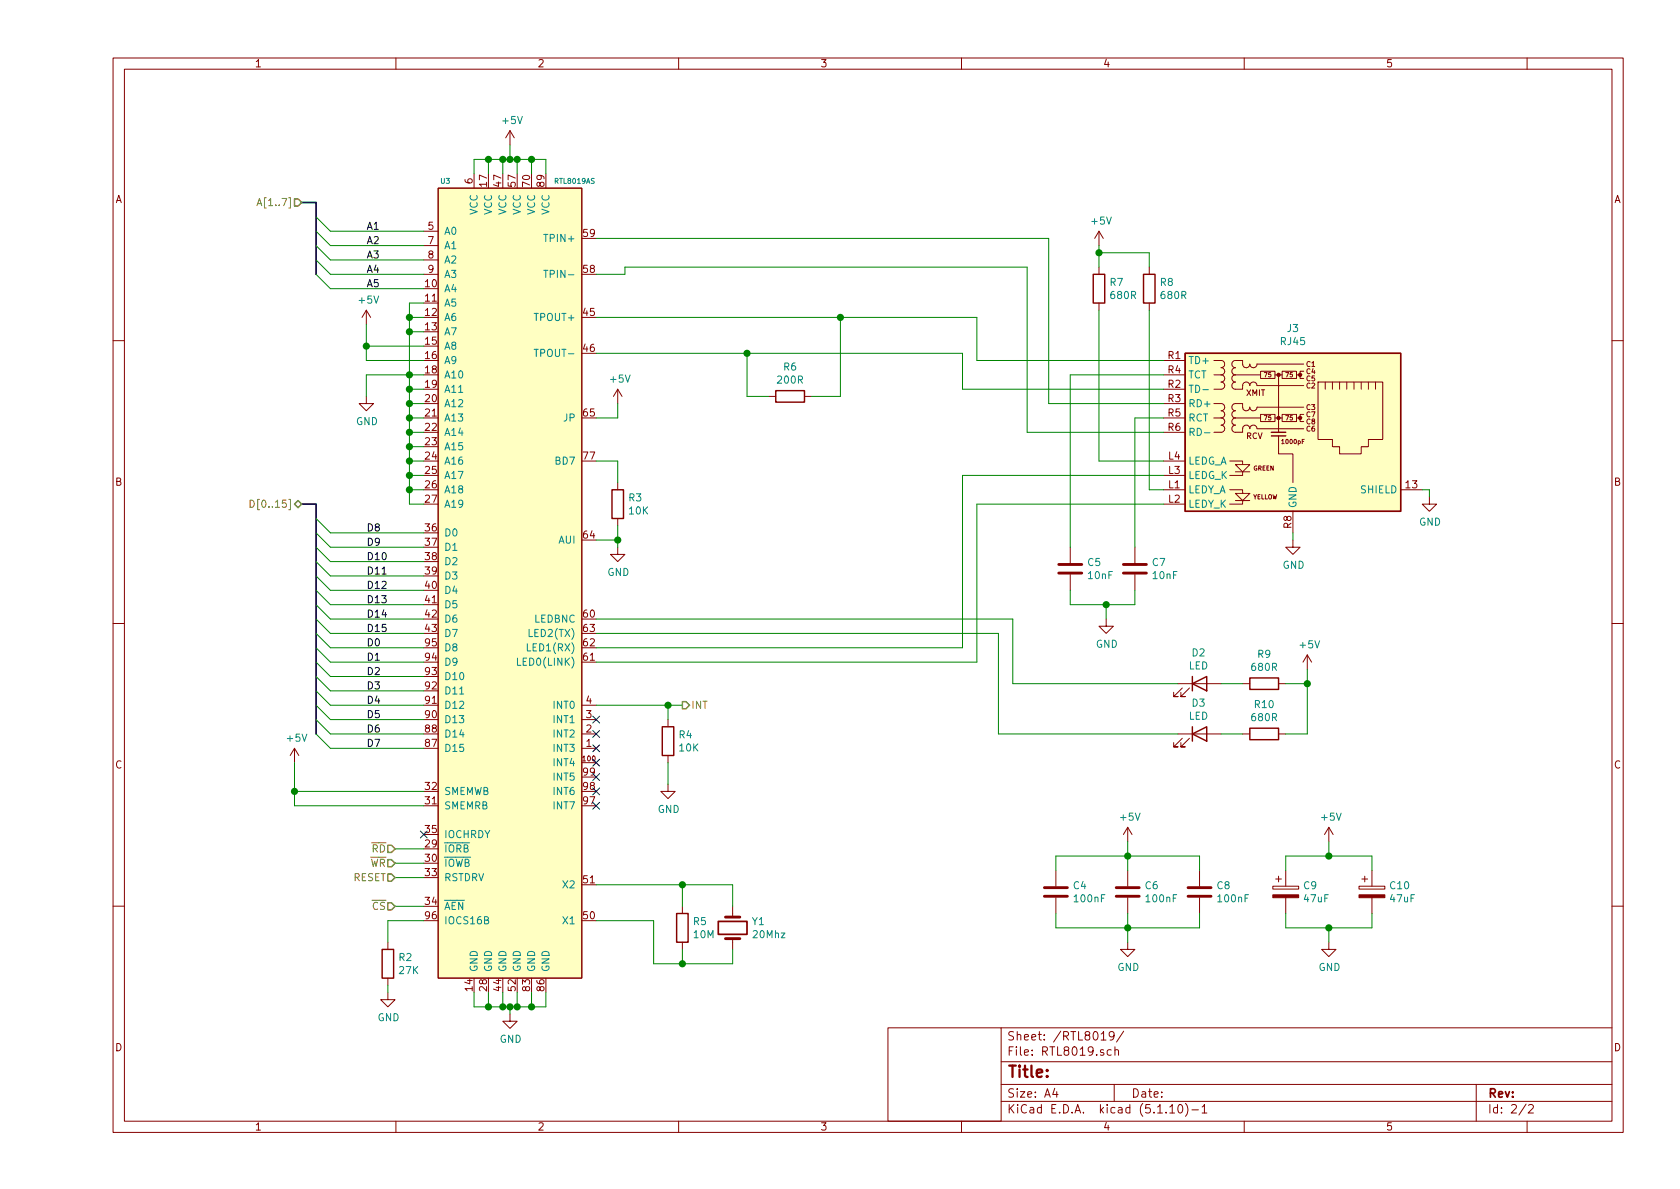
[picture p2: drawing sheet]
<svg xmlns="http://www.w3.org/2000/svg" width="297mm" height="210mm" viewBox="0 0 297 210" stroke-linecap="round" stroke-linejoin="round" font-family="sans-serif">
<g fill="none" stroke="#840000" stroke-width=".18">
<path d="M20 10.3h267v189.9h-267zM22 12.2h263v186.1h-263zM70 10.3v1.9M120 10.3v1.9M170 10.3v1.9M220 10.3v1.9M270 10.3v1.9M77.5 33.3h25.4v139.7h-25.4zM83.8 30.7v2.6M90.2 23.1l-.8 1.3M90.2 23.1v2.5M90.2 23.1l.7 1.3"/>
<path d="M64.8 54.9l-.8 1.2M64.8 54.9v2.5M64.8 54.9l.7 1.2M74.9 40.9h2.6M74.9 43.4h2.6M74.9 46h2.6M74.9 48.5h2.6M194.3 40.9l-.8 1.3M194.3 40.9v2.5M194.3 47.2v1.3M194.3 53.6v1.3M194.3 40.9l.8 1.3"/>
<path d="M203.2 47.2v1.3M203.2 53.6v1.3M20 60.2h2M64.8 70.1v1.3h1.2l-1.2 1.2-1.3-1.2h1.3M109.2 68.8l-.7 1.3M109.2 68.8v2.6M109.2 68.8l.8 1.3M135.9 70.1h1.3M142.2 70.1h1.3M205.7 73.9h3.8M205.7 66.3h3.8M205.7 76.4h3.8"/>
<path d="M205.7 71.4h3.8M205.7 68.8h3.8M205.7 63.7h3.8M214.6 71.4h1.3a.63 .63 0 0 1 .6 .6 .63 .63 0 0 1-.6 .6 .63 .63 0 0 1 .6 .7 .63 .63 0 0 1-.6 .6M214.6 63.7h1.3a.63 .63 0 0 1 .6 .7 .63 .63 0 0 1-.6 .6 .63 .63 0 0 1 .6 .7 .63 .63 0 0 1-.6 .6M214.6 73.9h1.3M214.6 66.3h1.3M215.9 73.9a.63 .63 0 0 1 .6 .6 .63 .63 0 0 1-.6 .7 .63 .63 0 0 1 .6 .6 .63 .63 0 0 1-.6 .6h-1.3M215.9 66.3a.63 .63 0 0 1 .6 .6 .63 .63 0 0 1-.6 .7 .63 .63 0 0 1 .6 .6 .63 .63 0 0 1-.6 .6h-1.3M218.4 73.9a.63 .63 0 0 0-.6 .6 .63 .63 0 0 0 .6 .7 .63 .63 0 0 0-.6 .6 .63 .63 0 0 0 .6 .6h1.3v-.6a.63 .63 0 0 1 .6-.6 .63 .63 0 0 1 .7 .6 .63 .63 0 0 1 .6-.6 .63 .63 0 0 1 .6 .6h8.3M218.4 66.3a.63 .63 0 0 0-.6 .6 .63 .63 0 0 0 .6 .7 .63 .63 0 0 0-.6 .6 .63 .63 0 0 0 .6 .6h1.3v-.6a.63 .63 0 0 1 .6-.6 .63 .63 0 0 1 .7 .6 .63 .63 0 0 1 .6-.6 .63 .63 0 0 1 .6 .6h8.3M218.4 73.9h4.5"/>
<path d="M218.4 66.3h4.5M222.9 73.3h2.5v1.2h-2.5zM222.9 65.7h2.5v1.2h-2.5zM225.4 73.9h1.3M225.4 66.3h1.3M226.1 77.1v3.2h2.5v5M226.1 66.3v10.1M226.7 73.3h2.5v1.2h-2.5zM226.7 65.7h2.5v1.2h-2.5zM229.2 73.9h.7M229.2 66.3h.7M230.5 72h-8.3a.63 .63 0 0 1-.6 .6 .63 .63 0 0 1-.6-.6 .63 .63 0 0 1-.7 .6 .63 .63 0 0 1-.6-.6v-.6h-1.3a.63 .63 0 0 0-.6 .6 .63 .63 0 0 0 .6 .6 .63 .63 0 0 0-.6 .7 .63 .63 0 0 0 .6 .6"/>
<path d="M230.5 64.4h-8.3a.63 .63 0 0 1-.6 .6 .63 .63 0 0 1-.6-.6 .63 .63 0 0 1-.7 .6 .63 .63 0 0 1-.6-.6v-.7h-1.3a.63 .63 0 0 0-.6 .7 .63 .63 0 0 0 .6 .6 .63 .63 0 0 0-.6 .7 .63 .63 0 0 0 .6 .6M230.5 73.3h-.6v1.2h.6M230.5 65.7h-.6v1.2h.6M233 67.6h11.5v10.1h-2.6v1.3h-1.2v1.3h-3.8v-1.3h-1.3v-1.3h-2.6zM234.3 67.6v1.2M235.6 67.6v1.2M236.9 67.6v1.2M238.1 67.6v1.2M239.4 67.6v1.2M240.7 67.6v1.2M241.9 67.6v1.2M243.2 67.6v1.2"/>
<path d="M285 60.2h2M109.2 96.8v1.2h1.3l-1.3 1.3-1.3-1.3h1.3M109.2 85.3v1.3M109.2 91.7v1.3M189.2 96.8v2.8M200.7 96.8v2.8M205.7 86.6h3.8M205.7 89.1h3.8M205.7 84.1h3.8M205.7 81.5h3.8M217.4 86.6h2.3v.6M217.4 81.5h2.3v.7"/>
<path d="M218.4 82.2h2.6l-1.3 1.2zM218.4 87.2h2.6l-1.3 1.3zM218.4 88.5h2.6M218.4 83.4h2.6M219.7 88.5v.6h-2.3M219.7 83.4v.7h-2.3M228.6 95.5v1.3h1.3l-1.3 1.2-1.3-1.2h1.3M228.6 90.4v3.8M247.6 86.6h3.9M252.7 87.9v1.2h1.3l-1.3 1.3-1.2-1.3h1.2M20 110.3h2M189.2 101.6v2.8"/>
<path d="M195.6 109.5v1.2h1.2l-1.2 1.3-1.3-1.3h1.3M200.7 101.6v2.8M231.1 115.8l-.7 1.3M231.1 115.8v2.6M231.1 115.8l.8 1.3M285 110.3h2M52.1 132.3l-.8 1.3M52.1 132.3v2.6M52.1 132.3l.7 1.3M102.9 129.8h2.5M102.9 132.3h2.5M102.9 134.9h2.5"/>
<path d="M102.9 127.2h2.5M102.9 124.7h2.5M118.1 138.7v1.2h1.3l-1.3 1.3-1.3-1.3h1.3M118.1 127.2v1.3M118.1 133.6v1.3M208.3 120.9h7.6M208.3 129.8h7.6M209 121.7l-1.5 1.5h.8h-.8v-.8M209 130.6l-1.5 1.5h.8h-.8v-.8M210.3 121.7l-1.5 1.5h.7h-.7v-.8M210.3 130.6l-1.5 1.5h.7h-.7v-.8M219.7 120.9h1.3"/>
<path d="M219.7 129.8h1.3M226.1 120.9h1.2M226.1 129.8h1.2M186.7 153.9v2.8M186.7 158.7v2.8M199.4 146.3l-.8 1.3M199.4 146.3v2.5M199.4 153.9v2.8M199.4 158.7v2.8M199.4 146.3l.8 1.3M212.1 153.9v2.8M212.1 158.7v2.8"/>
<path d="M225 156.7h4.6v.5h-4.6zM225.6 155.4h1M226.1 154.9v1.1M227.3 153.9v2.8M227.3 158.7v2.8M234.9 146.3l-.7 1.3M234.9 146.3v2.5M234.9 146.3l.8 1.3M240.3 156.7h4.6v.5h-4.6zM240.8 155.4h1M241.3 154.9v1.1M242.6 153.9v2.8"/>
<path d="M242.6 158.7v2.8M20 160.2h2M68.6 175.5v1.3h1.2l-1.2 1.2-1.3-1.2h1.3M68.6 166.6v1.3M68.6 173v1.2M90.2 179.3v1.3h1.2l-1.2 1.3-1.3-1.3h1.3M120.6 160.3v1.2M120.6 166.6v1.3M129.5 160.3v1.9M129.5 166v1.9M199.4 166.6v1.3h1.3l-1.3 1.3-1.3-1.3h1.3M234.9 166.6v1.3h1.3l-1.3 1.3-1.2-1.3h1.2"/>
<path d="M285 160.2h2M70 198.3v1.9M120 198.3v1.9M157 181.8h20v16.5h-20zM170 198.3v1.9M177 194.8h108M177 191.8h108M177 187.8h108M177 181.8h108M186.5 192.5l-.4 1h1M186.8 193v1M194.7 183.9h.9"/>
<path d="M196.5 185.7l-.4-.1-.3 .3v.6l.3 .1 .4-.1M197 183.1l-.3 .3-.4-.1-.2-.2v-.4l.2-.2 .4-.1 .2 .2a1.19 1.19 0 0 1-.2 1.2l-.4 .1M197 191.8v3M197.1 185.7l.2-.1 .4 .1 .1 .9M197.1 185.1v1.5M198.7 182.3l-1.3 2M206.8 195.8l.5-.5v1.5M206.8 196.8h.9M208.5 195.4l.1-.1a.8 .8 0 0 1 .5 .8 .8 .8 0 0 1-.5 .7 1 1 0 0 1-.1-1.4zM209.6 195.1a1.71 1.71 0 0 1 0 2.3M210.7 196.3h1.2M212.5 195.8l.5-.5v1.5"/>
<path d="M212.5 196.8h.9M220 198.3v1.9M261 191.8v6.5M269.8 195.2l-1.2 2M270 198.3v1.9M270.3 195.5l.2-.2h.3l.3 .5-.9 1h.9"/>
</g>
<g fill="none" stroke="#840000" stroke-width=".25">
<path d="M193.3 48.5h2v5.1h-2zM202.2 48.5h2v5.1h-2zM137.2 69.1h5v2h-5zM209.5 62.5h38.1v27.9h-38.1zM224.8 77.1h2.5M224.8 76.4h2.5M108.2 86.6h2v5.1h-2zM210.8 119.6v2.6M221 119.9h5.1v2h-5.1zM117.1 128.5h2v5.1h-2zM210.8 120.9l2.6-1.3v2.6zM210.8 129.8l2.6-1.3v2.6z"/>
<path d="M210.8 128.5v2.6M221 128.8h5.1v2h-5.1zM67.6 167.9h2v5.1h-2zM119.6 161.5h2.1v5.1h-2.1z"/>
</g>
<path d="M187.2 99.8h4.1M198.6 99.8h4.1M187.2 101.3h4.1M198.6 101.3h4.1M184.7 158.5h4M184.7 157h4M197.4 158.5h4M197.4 157h4M210.1 158.5h4M210.1 157h4M128.3 162.2h2.5M128.3 166h2.5" fill="none" stroke="#840000" stroke-width=".51"/>
<g fill="#ffffc2" stroke="#ffffc2" stroke-width=".18">
<path d="M209.5 62.5h38.1v27.9h-38.1z"/>
<path d="M77.5 33.3h25.4v139.7h-25.4z"/>
</g>
<g fill="#840000" stroke="#840000" stroke-width=".25">
<circle cx="226.1" cy="73.9" r=".25"/>
<circle cx="226.1" cy="66.3" r=".25"/>
<circle cx="229.9" cy="73.9" r=".25"/>
<circle cx="229.9" cy="66.3" r=".25"/>
</g>
<path d="M96.1 47.8h.8M96.1 41.4h.8M96.5 47.8v1.3M94.4 61.8h.8M212.7 68.9h.9M213 76.5h.9M91.5 116.4v1.2h.6" fill="none" stroke="#008484" stroke-width=".18"/>
<g fill="#840000" stroke="#840000" stroke-width=".18">
<path d="M240.3 158.2h4.6v.5h-4.6z"/>
<path d="M225 158.2h4.6v.5h-4.6z"/>
</g>
<path d="M127 162.9h5.1v2.3h-5.1z" fill="none" stroke="#840000" stroke-width=".3"/>
<path d="M53.3 35.8h2.6v12.7M53.3 89.1h2.6v40.7" fill="none" stroke="#000084" stroke-width=".3"/>
<g fill="none" stroke="#008400" stroke-width=".18">
<path d="M55.9 38.3l2.5 2.6h16.5M83.8 30.7v-2.5h12.7v2.5M86.4 28.2v2.5M88.9 28.2v2.5M90.2 25.6v2.6M91.4 28.2v2.5M94 28.2v2.5M55.9 48.5l2.5 2.5h16.5M55.9 46l2.5 2.5h16.5M55.9 43.4l2.5 2.6h16.5M55.9 40.9l2.5 2.5h16.5M64.8 57.4v6.3h10.1"/>
<path d="M72.4 56.1h2.5M72.4 58.7h2.5M74.9 53.6h-2.5v35.5h2.5M105.4 56.1h67.3v7.6h33M105.4 48.5h5.1v-1.3h71.1v29.2h24.1M105.4 42.2h80v29.2h20.3M148.6 56.1v14h-5.1M194.3 43.4v3.8M194.3 54.9v26.6h11.4M194.3 44.7h8.9v2.5M203.2 54.9v31.7h2.5M64.8 61.2h10.1"/>
<path d="M72.4 79h2.5M72.4 76.4h2.5M72.4 73.9h2.5M72.4 71.4h2.5M72.4 68.8h2.5M74.9 66.3h-10.1v3.8M105.4 62.5h64.8v6.3h35.5M109.2 71.4v2.5h-3.8M132.1 62.5v7.6h3.8M205.7 73.9h-5v22.9M205.7 66.3h-16.5v30.5M55.9 99.3l2.5 2.5h16.5"/>
<path d="M55.9 96.8l2.5 2.5h16.5M55.9 94.2l2.5 2.6h16.5M55.9 91.7l2.5 2.5h16.5M72.4 84.1h2.5M72.4 86.6h2.5M72.4 81.5h2.5M105.4 81.5h3.8v3.8M105.4 95.5h3.8M109.2 93v3.8M205.7 84.1h-35.5v30.4h-64.8M205.7 89.1h-33v28h-67.3M228.6 94.2v1.3"/>
<path d="M251.5 86.6h1.2v1.3M55.9 106.9l2.5 2.6h16.5M55.9 109.5l2.5 2.5h16.5M55.9 112l2.5 2.5h16.5M55.9 104.4l2.5 2.5h16.5M55.9 114.5l2.5 2.6h16.5M55.9 101.8l2.5 2.6h16.5M55.9 117.1l2.5 2.5h16.5M55.9 119.6l2.5 2.6h16.5M105.4 109.5h73.7v11.4h29.2M105.4 112h71.1v17.8h31.8M189.2 104.4v2.5h11.5v-2.5"/>
<path d="M195.6 106.9v2.6M231.1 118.4v11.4h-3.8M52.1 139.9h22.8M52.1 134.9v7.6h22.8M55.9 127.2l2.5 2.6h16.5M55.9 122.2l2.5 2.5h16.5M55.9 129.8l2.5 2.5h16.5M55.9 124.7l2.5 2.5h16.5M105.4 124.7h15.2M118.1 124.7v2.5M118.1 134.9v3.8M215.9 120.9h3.8"/>
<path d="M215.9 129.8h3.8M227.3 120.9h3.8M69.8 155.2h5.1M69.8 152.6h5.1M69.8 150.1h5.1M105.4 156.5h24.1v3.8M120.6 156.5v3.8M186.7 153.9v-2.5h25.4v2.5M199.4 148.8v5.1M227.3 153.9v-2.5h15.3v2.5M234.9 148.8v2.6M68.6 174.2v1.3"/>
<path d="M69.8 160.3h5.1M74.9 162.8h-6.3v3.8M83.8 175.5v2.5h12.7v-2.5M86.4 175.5v2.5M88.9 175.5v2.5M90.2 178v1.3M91.4 175.5v2.5M94 175.5v2.5M105.4 162.8h10.2v7.6h13.9v-2.5M120.6 167.9v2.5M186.7 161.5v2.6h25.4v-2.6M199.4 161.5v5.1"/>
<path d="M227.3 161.5v2.6h15.3v-2.6M234.9 164.1v2.5"/>
</g>
<path d="M52.1 35.2h.6l.6 .6-.6 .6h-.6zM52.1 89.1l.6-.6 .6 .6-.6 .7zM120.6 124.1h.7l.6 .6-.6 .6h-.7zM68.6 149.5h.6l.6 .6-.6 .6h-.6zM68.6 152h.6l.6 .6-.6 .7h-.6zM68.6 154.6h.6l.6 .6-.6 .6h-.6zM68.6 159.6h.6l.6 .7-.6 .6h-.6z" fill="none" stroke="#848400" stroke-width=".25"/>
<path d="M45.4 36.4l.5-1.3 .4 1.3M45.6 36h.6M44.2 88.4a.64 .64 0 0 1 .8 .7 .64 .64 0 0 1-.8 .6z" fill="none" stroke="#848400" stroke-width=".18"/>
<g fill="#008400" stroke="#008400" stroke-width=".25">
<circle cx="72.4" cy="79" r=".51"/>
<circle cx="132.1" cy="62.5" r=".51"/>
<circle cx="235" cy="164.1" r=".51"/>
<circle cx="195.6" cy="106.9" r=".51"/>
<circle cx="72.4" cy="86.6" r=".51"/>
<circle cx="235" cy="151.4" r=".51"/>
<circle cx="72.4" cy="84.1" r=".51"/>
<circle cx="72.4" cy="81.5" r=".51"/>
<circle cx="72.4" cy="56.1" r=".51"/>
<circle cx="72.4" cy="76.4" r=".51"/>
<circle cx="199.4" cy="151.4" r=".51"/>
<circle cx="72.4" cy="73.9" r=".51"/>
<circle cx="72.4" cy="71.4" r=".51"/>
<circle cx="72.4" cy="68.8" r=".51"/>
<circle cx="72.4" cy="66.3" r=".51"/>
<circle cx="72.4" cy="58.7" r=".51"/>
<circle cx="109.2" cy="95.5" r=".51"/>
<circle cx="64.8" cy="61.2" r=".51"/>
<circle cx="194.3" cy="44.7" r=".51"/>
<circle cx="88.9" cy="178" r=".51"/>
<circle cx="94" cy="178" r=".51"/>
<circle cx="86.4" cy="178" r=".51"/>
<circle cx="90.2" cy="178" r=".51"/>
<circle cx="94" cy="28.2" r=".51"/>
<circle cx="91.4" cy="28.2" r=".51"/>
<circle cx="88.9" cy="28.2" r=".51"/>
<circle cx="52.1" cy="139.9" r=".51"/>
<circle cx="120.7" cy="156.5" r=".51"/>
<circle cx="199.4" cy="164.1" r=".51"/>
<circle cx="91.4" cy="178" r=".51"/>
<circle cx="148.6" cy="56.1" r=".51"/>
<circle cx="231.1" cy="120.9" r=".51"/>
<circle cx="118.1" cy="124.7" r=".51"/>
<circle cx="90.2" cy="28.2" r=".51"/>
<circle cx="120.7" cy="170.4" r=".51"/>
<circle cx="86.4" cy="28.2" r=".51"/>
</g>
<g fill="none" stroke="#000084" stroke-width=".18">
<path d="M104.8 136.8l1.2 1.2M104.8 134.3l1.2 1.2M104.8 139.3l1.2 1.3M104.8 131.7l1.2 1.2M104.8 129.2l1.2 1.2M104.8 126.6l1.2 1.3M106 136.8l-1.2 1.2M106 134.3l-1.2 1.2M106 139.3l-1.2 1.3M106 131.7l-1.2 1.2M106 129.2l-1.2 1.2M106 126.6l-1.2 1.3"/>
<path d="M74.3 147l1.2 1.2M75.5 147l-1.2 1.2M104.8 141.9l1.2 1.2M106 141.9l-1.2 1.2"/>
</g>
<text font-size="2.8" fill="#840000" x="178" y="190.5">Title:</text>
<g font-size="2.1" fill="#840000">
<text x="178" y="184">Sheet: /RTL8019/</text>
<text x="178" y="186.7">File: RTL8019.sch</text>
<text x="178" y="196.9">KiCad E.D.A. kicad (5.1.10)-1</text>
<text x="178" y="194.1">Size: A4</text>
<text x="200" y="194.1">Date:</text>
<text x="263" y="194.1">Rev:</text>
<text x="263" y="196.9">Id: 2/2</text>
</g>
<g font-size="1.8" fill="#840000">
<text x="45" y="11.9">1</text>
<text x="95" y="11.9">2</text>
<text x="145" y="11.9">3</text>
<text x="195" y="11.9">4</text>
<text x="245" y="11.9">5</text>
<text x="20.4" y="35.9">A</text>
<text x="83.6" y="32.5" transform="rotate(-90 83.6 32.5)">6</text>
<text x="86.1" y="33" transform="rotate(-90 86.1 33)">17</text>
<text x="88.6" y="33" transform="rotate(-90 88.6 33)">47</text>
<text x="91.2" y="33" transform="rotate(-90 91.2 33)">57</text>
<text x="93.7" y="33" transform="rotate(-90 93.7 33)">70</text>
<text x="96.3" y="33" transform="rotate(-90 96.3 33)">89</text>
<text x="285.4" y="35.9">A</text>
<text x="75.7" y="40.6">5</text>
<text x="103.2" y="41.9">59</text>
<text x="75.7" y="43.2">7</text>
<text x="75.7" y="45.7">8</text>
<text x="75.2" y="50.8">10</text>
<text x="75.2" y="53.3">11</text>
<text x="75.7" y="48.3">9</text>
<text x="103.2" y="48.3">58</text>
<text x="75.2" y="55.9">12</text>
<text x="75.2" y="58.4">13</text>
<text x="103.2" y="55.9">45</text>
<text x="75.2" y="61">15</text>
<text x="75.2" y="63.5">16</text>
<text x="103.2" y="62.2">46</text>
<text x="206.5" y="63.5">R1</text>
<text x="75.2" y="66">18</text>
<text x="75.2" y="68.6">19</text>
<text x="75.2" y="71.1">20</text>
<text x="206.5" y="68.6">R2</text>
<text x="206.5" y="71.1">R3</text>
<text x="206.5" y="66">R4</text>
<text x="75.2" y="73.7">21</text>
<text x="75.2" y="76.2">22</text>
<text x="103.2" y="73.7">65</text>
<text x="206.5" y="73.7">R5</text>
<text x="206.5" y="76.2">R6</text>
<text x="75.2" y="78.7">23</text>
<text x="75.2" y="81.3">24</text>
<text x="75.2" y="83.8">25</text>
<text x="103.2" y="81.3">77</text>
<text x="206.6" y="83.8">L3</text>
<text x="206.6" y="81.3">L4</text>
<text x="20.4" y="85.9">B</text>
<text x="75.2" y="86.4">26</text>
<text x="75.2" y="88.9">27</text>
<text x="206.6" y="86.4">L1</text>
<text x="206.6" y="88.9">L2</text>
<text x="248.6" y="86.4">13</text>
<text x="285.4" y="85.9">B</text>
<text x="75.2" y="94">36</text>
<text x="103.2" y="95.2">64</text>
<text x="228.3" y="93.4" transform="rotate(-90 228.3 93.4)">R8</text>
<text x="75.2" y="96.5">37</text>
<text x="75.2" y="99.1">38</text>
<text x="75.2" y="101.6">39</text>
<text x="75.2" y="104.1">40</text>
<text x="75.2" y="106.7">41</text>
<text x="75.2" y="109.2">42</text>
<text x="75.2" y="111.8">43</text>
<text x="103.2" y="109.2">60</text>
<text x="103.2" y="111.8">63</text>
<text x="75.2" y="119.4">93</text>
<text x="75.2" y="116.8">94</text>
<text x="75.2" y="114.3">95</text>
<text x="103.2" y="116.8">61</text>
<text x="103.2" y="114.3">62</text>
<text x="75.2" y="124.5">91</text>
<text x="75.2" y="121.9">92</text>
<text x="103.7" y="124.5">4</text>
<text x="75.2" y="129.5">88</text>
<text x="75.2" y="127">90</text>
<text x="103.7" y="129.5">2</text>
<text x="103.7" y="127">3</text>
<text x="20.4" y="135.9">C</text>
<text x="75.2" y="132.1">87</text>
<text x="103.2" y="137.2">99</text>
<text x="103.7" y="132.1">1</text>
<text x="285.4" y="135.9">C</text>
<text x="75.2" y="142.2">31</text>
<text x="75.2" y="139.7">32</text>
<text x="103.2" y="142.2">97</text>
<text x="103.2" y="139.7">98</text>
<text x="75.2" y="149.9">29</text>
<text x="75.2" y="147.3">35</text>
<text x="75.2" y="152.4">30</text>
<text x="75.2" y="154.9">33</text>
<text x="75.2" y="160">34</text>
<text x="103.2" y="156.2">51</text>
<text x="75.2" y="162.6">96</text>
<text x="103.2" y="162.6">50</text>
<text x="83.6" y="175.2" transform="rotate(-90 83.6 175.2)">14</text>
<text x="86.1" y="175.2" transform="rotate(-90 86.1 175.2)">28</text>
<text x="88.6" y="175.2" transform="rotate(-90 88.6 175.2)">44</text>
<text x="91.2" y="175.2" transform="rotate(-90 91.2 175.2)">52</text>
<text x="93.7" y="175.2" transform="rotate(-90 93.7 175.2)">83</text>
<text x="96.3" y="175.2" transform="rotate(-90 96.3 175.2)">86</text>
<text x="20.4" y="185.9">D</text>
<text x="285.4" y="185.9">D</text>
<text x="45" y="199.9">1</text>
<text x="95" y="199.9">2</text>
<text x="145" y="199.9">3</text>
<text x="195" y="199.9">4</text>
<text x="245" y="199.9">5</text>
</g>
<g font-size="1.8" fill="#008484">
<text x="89" y="21.9">+5V</text>
<text x="78.5" y="41.5">A0</text>
<text x="84.5" y="38" transform="rotate(-90 84.5 38)">VCC</text>
<text x="87" y="38" transform="rotate(-90 87 38)">VCC</text>
<text x="89.5" y="38" transform="rotate(-90 89.5 38)">VCC</text>
<text x="92.1" y="38" transform="rotate(-90 92.1 38)">VCC</text>
<text x="94.6" y="38" transform="rotate(-90 94.6 38)">VCC</text>
<text x="97.2" y="38" transform="rotate(-90 97.2 38)">VCC</text>
<text x="193.1" y="39.7">+5V</text>
<text x="78.5" y="44.1">A1</text>
<text x="78.5" y="46.6">A2</text>
<text x="96.8" y="42.8">TPIN+</text>
<text x="63.6" y="53.7">+5V</text>
<text x="78.5" y="51.7">A4</text>
<text x="78.5" y="49.1">A3</text>
<text x="97.2" y="49.1">TPIN-</text>
<text x="196.3" y="50.6">R7</text>
<text x="196.5" y="52.9">680R</text>
<text x="205.2" y="50.6">R8</text>
<text x="205.4" y="52.9">680R</text>
<text x="78.5" y="54.2">A5</text>
<text x="78.5" y="56.8">A6</text>
<text x="78.5" y="59.3">A7</text>
<text x="94.8" y="56.8">TPOUT+</text>
<text x="227.6" y="58.7">J3</text>
<text x="78.5" y="61.8">A8</text>
<text x="78.5" y="64.4">A9</text>
<text x="95.3" y="63.1">TPOUT-</text>
<text x="138.6" y="65.5">R6</text>
<text x="210.1" y="64.4">TD+</text>
<text x="226.5" y="61">RJ45</text>
<text x="78.5" y="66.9">A10</text>
<text x="78.5" y="69.5">A11</text>
<text x="108" y="67.7">+5V</text>
<text x="137.6" y="67.8">200R</text>
<text x="210.1" y="69.5">TD-</text>
<text x="210.1" y="66.9">TCT</text>
<text x="62.9" y="75.2">GND</text>
<text x="78.5" y="72">A12</text>
<text x="78.5" y="74.5">A13</text>
<text x="78.5" y="77.1">A14</text>
<text x="99.7" y="74.5">JP</text>
<text x="210.1" y="72">RD+</text>
<text x="210.1" y="74.5">RCT</text>
<text x="210.1" y="77.1">RD-</text>
<text x="78.5" y="79.6">A15</text>
<text x="78.5" y="82.2">A16</text>
<text x="98.3" y="82.2">BD7</text>
<text x="210.1" y="82.2">LEDG_A</text>
<text x="78.5" y="84.7">A17</text>
<text x="78.5" y="87.2">A18</text>
<text x="78.5" y="89.8">A19</text>
<text x="111.2" y="88.7">R3</text>
<text x="210.1" y="87.2">LEDY_A</text>
<text x="210.1" y="89.8">LEDY_K</text>
<text x="210.1" y="84.7">LEDG_K</text>
<text x="229.2" y="89.9" transform="rotate(-90 229.2 89.9)">GND</text>
<text x="240.7" y="87.2">SHIELD</text>
<text x="78.5" y="94.9">D0</text>
<text x="111.3" y="91">10K</text>
<text x="250.9" y="93">GND</text>
<text x="78.5" y="97.4">D1</text>
<text x="78.5" y="99.9">D2</text>
<text x="98.8" y="96.1">AUI</text>
<text x="107.4" y="101.8">GND</text>
<text x="192.4" y="100.1">C5</text>
<text x="203.8" y="100.1">C7</text>
<text x="226.8" y="100.6">GND</text>
<text x="78.5" y="102.5">D3</text>
<text x="78.5" y="105">D4</text>
<text x="78.5" y="107.6">D5</text>
<text x="192.5" y="102.4">10nF</text>
<text x="203.9" y="102.4">10nF</text>
<text x="78.5" y="110.1">D6</text>
<text x="78.5" y="112.6">D7</text>
<text x="93.9" y="112.6">LED2(TX)</text>
<text x="94.5" y="110.1">LEDBNC</text>
<text x="78.5" y="117.7">D9</text>
<text x="78.5" y="115.2">D8</text>
<text x="92" y="117.7">LED0(LINK)</text>
<text x="93.7" y="115.2">LED1(RX)</text>
<text x="193.8" y="114.5">GND</text>
<text x="210.2" y="118.4">LED</text>
<text x="210.8" y="116.1">D2</text>
<text x="221.4" y="118.6">680R</text>
<text x="222.4" y="116.3">R9</text>
<text x="229.9" y="114.6">+5V</text>
<text x="78.5" y="125.3">D12</text>
<text x="78.5" y="122.8">D11</text>
<text x="78.5" y="120.3">D10</text>
<text x="98" y="125.3">INT0</text>
<text x="210.8" y="125">D3</text>
<text x="221.9" y="125.2">R10</text>
<text x="50.9" y="131.2">+5V</text>
<text x="78.5" y="130.4">D14</text>
<text x="78.5" y="127.9">D13</text>
<text x="98" y="130.4">INT2</text>
<text x="98" y="127.9">INT1</text>
<text x="120.1" y="130.6">R4</text>
<text x="210.2" y="127.3">LED</text>
<text x="221.4" y="127.5">680R</text>
<text x="78.5" y="133">D15</text>
<text x="98" y="133">INT3</text>
<text x="98" y="135.5">INT4</text>
<text x="120.2" y="132.9">10K</text>
<text x="78.5" y="143.1">SMEMRB</text>
<text x="78.5" y="140.6">SMEMWB</text>
<text x="98" y="143.1">INT7</text>
<text x="98" y="140.6">INT6</text>
<text x="98" y="138">INT5</text>
<text x="116.3" y="143.8">GND</text>
<text x="78.5" y="148.2">IOCHRDY</text>
<text x="198.2" y="145.1">+5V</text>
<text x="233.7" y="145.1">+5V</text>
<text x="78.5" y="150.7">IORB</text>
<text x="78.5" y="153.3">IOWB</text>
<text x="78.5" y="155.8">RSTDRV</text>
<text x="78.5" y="160.9">AEN</text>
<text x="99.7" y="157.1">X2</text>
<text x="189.8" y="157.2">C4</text>
<text x="190.1" y="159.6">100nF</text>
<text x="202.5" y="157.2">C6</text>
<text x="202.8" y="159.6">100nF</text>
<text x="215.2" y="157.2">C8</text>
<text x="215.5" y="159.6">100nF</text>
<text x="230.5" y="157.2">C9</text>
<text x="230.7" y="159.6">47uF</text>
<text x="245.8" y="157.2">C10</text>
<text x="245.9" y="159.6">47uF</text>
<text x="78.5" y="163.4">IOCS16B</text>
<text x="99.7" y="163.4">X1</text>
<text x="122.6" y="163.6">R5</text>
<text x="122.7" y="165.9">10M</text>
<text x="133" y="163.6">Y1</text>
<text x="133.3" y="165.9">20Mhz</text>
<text x="70.6" y="169.9">R2</text>
<text x="70.6" y="172.3">27K</text>
<text x="84.5" y="172" transform="rotate(-90 84.5 172)">GND</text>
<text x="87" y="172" transform="rotate(-90 87 172)">GND</text>
<text x="89.5" y="172" transform="rotate(-90 89.5 172)">GND</text>
<text x="92.1" y="172" transform="rotate(-90 92.1 172)">GND</text>
<text x="94.6" y="172" transform="rotate(-90 94.6 172)">GND</text>
<text x="97.2" y="172" transform="rotate(-90 97.2 172)">GND</text>
<text x="197.6" y="171.7">GND</text>
<text x="233.1" y="171.7">GND</text>
<text x="66.8" y="180.6">GND</text>
<text x="88.3" y="184.4">GND</text>
</g>
<g font-size="1.8" fill="#848400">
<text x="46.4" y="36.4">A[1..7]</text>
<text x="45.4" y="89.8">D[0..15]</text>
<text x="122.2" y="125.3">INT</text>
<text x="62.4" y="155.8">RESET</text>
<text x="65.4" y="153.3">WR</text>
<text x="65.8" y="150.7">RD</text>
<text x="65.9" y="160.9">CS</text>
</g>
<g font-size="1.8">
<text x="64.8" y="40.6">A1</text>
<text x="64.8" y="43.2">A2</text>
<text x="64.8" y="45.7">A3</text>
<text x="64.8" y="48.3">A4</text>
<text x="64.8" y="50.8">A5</text>
<text x="64.8" y="94">D8</text>
<text x="64.8" y="96.5">D9</text>
<text x="64.8" y="101.6">D11</text>
<text x="64.8" y="99.1">D10</text>
<text x="64.8" y="106.7">D13</text>
<text x="64.8" y="104.1">D12</text>
<text x="64.8" y="111.8">D15</text>
<text x="64.8" y="109.2">D14</text>
<text x="64.8" y="114.3">D0</text>
<text x="64.8" y="116.8">D1</text>
<text x="64.8" y="119.4">D2</text>
<text x="64.8" y="121.9">D3</text>
<text x="64.8" y="124.5">D4</text>
<text x="64.8" y="129.5">D6</text>
<text x="64.8" y="127">D5</text>
<text x="64.8" y="132.1">D7</text>
</g>
<g font-size="1.4" fill="#840000">
<text x="220.3" y="70">XMIT</text>
<text x="220.3" y="77.6">RCV</text>
</g>
<g font-size="1.2" fill="#008484">
<text x="78" y="32.5">U3</text>
<text x="98.2" y="32.5">RTL8019AS</text>
</g>
<g font-size="1.2" fill="#840000">
<text x="231" y="64.9">C1</text>
<text x="231" y="68.7">C2</text>
<text x="231" y="66.1">C4</text>
<text x="231" y="67.4">C5</text>
<text x="231" y="72.5">C3</text>
<text x="231" y="76.3">C6</text>
<text x="231" y="73.8">C7</text>
<text x="231" y="75">C8</text>
<text x="103.1" y="134.6">100</text>
</g>
<g font-size="1.1" fill="#840000">
<text x="223.6" y="66.7">75</text>
<text x="227.4" y="66.7">75</text>
<text x="223.6" y="74.3">75</text>
<text x="227.4" y="74.3">75</text>
<text x="221.6" y="83.2">GREEN</text>
<text x="226.8" y="78.5">1000pF</text>
<text x="221.5" y="88.3">YELLOW</text>
</g>
</svg>
